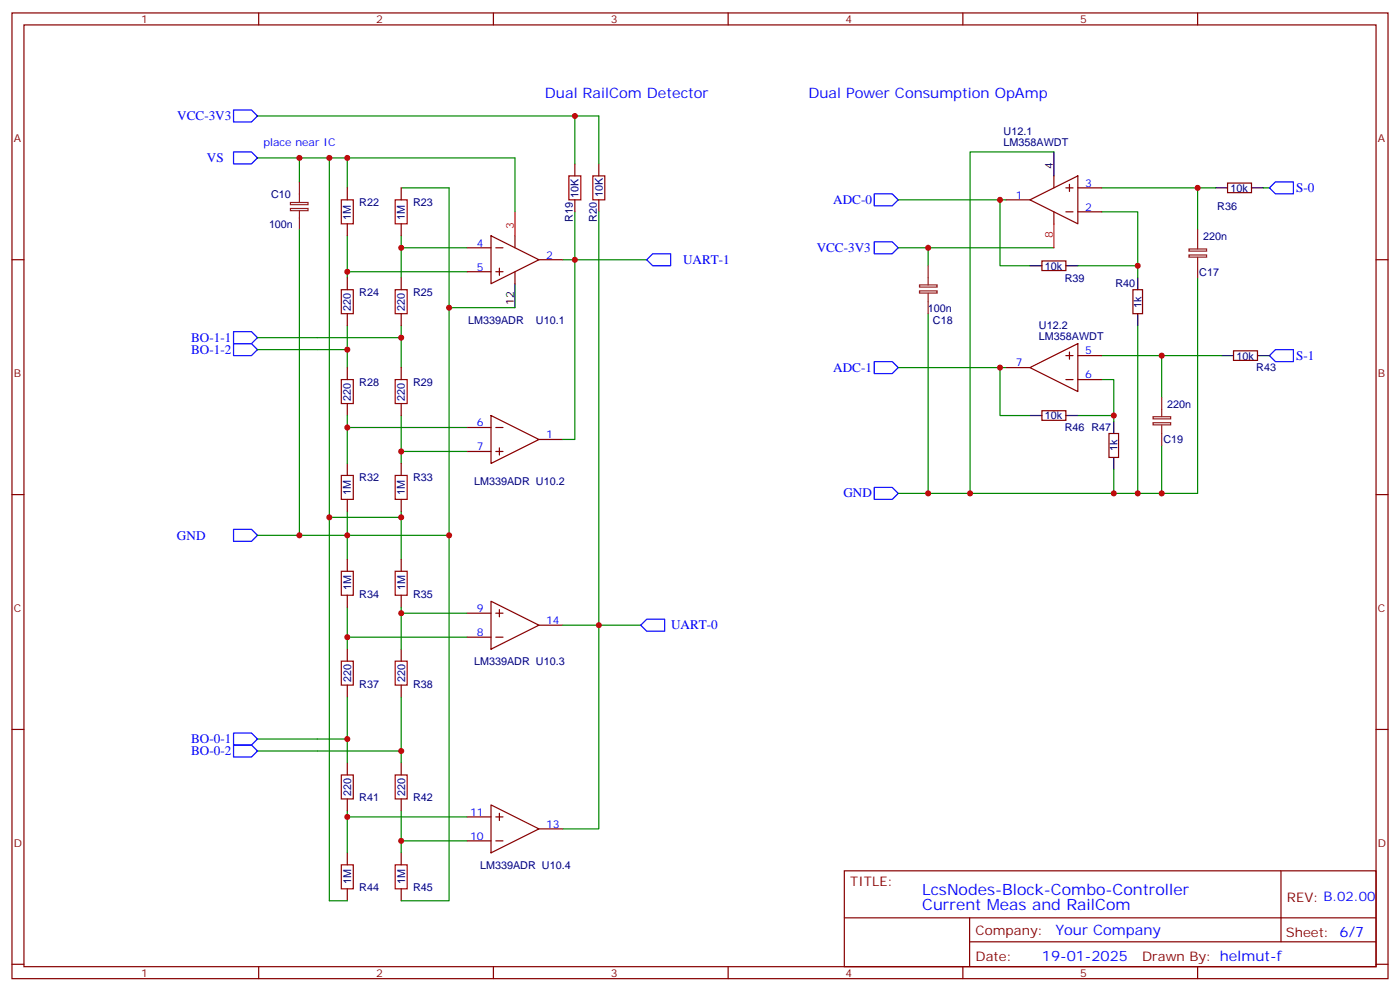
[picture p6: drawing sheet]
<svg xmlns="http://www.w3.org/2000/svg" width="412mm" height="292mm" viewBox="0 0 412 292" stroke-linecap="round" stroke-linejoin="round" font-family="sans-serif">
<g fill="none" stroke="#870000" stroke-width=".35">
<path d="M3.5 3.8h405.4v284.3h-405.4zM7.1 7.3h398.2v277.3h-398.2zM76.2 3.8v3.5M145.3 3.8v3.5M214.5 3.8v3.5M283.6 3.8v3.5M352.8 3.8v3.5M102.3 55.3v3.5M118.2 55.3v3.5M169.3 48.3v3.5M169.3 58.8v3.6M176.4 48.3v3.5"/>
<path d="M176.4 58.8v3.6M296.3 58.8h7.1M303.4 58.8l14.1-7v14.1zM310.4 51.8v3.5M314 55.3h2.1M315 54.3v2.1M317.5 55.3h7.1M361.6 53.9h7.1v2.8h-7.1zM3.5 76.5h3.6M102.3 65.9v3.5M118.2 65.9v3.5M137.6 73h7"/>
<path d="M144.6 69.4l14.1 7.1-14.1 7zM146 73h2.2M147.1 79v2.1M151.7 69.4v3.6M158.7 76.5h7.1M306.9 76.8h7.1v2.9h-7.1zM310.4 62.4v3.5M314 62.4h2.1M317.5 62.4h7.1M405.3 76.5h3.6M102.3 81.8v3.5M102.3 92.4v3.5"/>
<path d="M118.2 81.8v3.5M118.2 92.4v3.5M137.6 80h7M146 80h2.2M151.7 80v3.5M333.7 85.3h2.8v7.1h-2.8zM102.3 108.2v3.6M102.3 118.8v3.5M118.2 108.2v3.6M118.2 118.8v3.5M296.3 108.2h7.1M303.4 108.2l14.1-7v14.1z"/>
<path d="M314 111.8h2.1M314 104.7h2.1M315 103.6v2.2M317.5 111.8h7.1M317.5 104.7h7.1M363.4 103.3h7v2.8h-7zM102.3 136.5v3.5M118.2 136.5v3.5M137.6 125.9h7M137.6 132.9h7M144.6 122.3l14.1 7.1-14.1 7.1zM146 125.9h2.2"/>
<path d="M146 132.9h2.2M147.1 131.9v2.1M158.7 129.4h7.1M306.9 120.9h7.1v2.9h-7.1zM326.7 127.6h2.8v7.1h-2.8zM3.5 145.6h3.6M102.3 147v3.6M118.2 147v3.6M405.3 145.6h3.6M102.3 164.7v3.5M102.3 175.3v3.5M118.2 164.7v3.5"/>
<path d="M118.2 175.3v3.5M144.6 177l14.1 7.1-14.1 7zM147.1 179.5v2.1M102.3 191.1v3.6M118.2 191.1v3.6M137.6 187.6h7M137.6 180.6h7M146 187.6h2.2M146 180.6h2.2M158.7 184.1h7.1M3.5 214.8h3.6M102.3 201.7v3.5"/>
<path d="M118.2 201.7v3.5M405.3 214.8h3.6M102.3 224.6v3.6M102.3 235.2v3.6M118.2 224.6v3.6M118.2 235.2v3.6M144.6 237l14.1 7.1-14.1 7zM147.1 239.5v2.1M102.3 251.1v3.5M118.2 251.1v3.5M137.6 240.5h7M137.6 247.6h7"/>
<path d="M146 240.5h2.2M146 247.6h2.2M158.7 244.1h7.1M248.7 256.4h156.6v28.2h-156.6zM377.3 256.4v20.9M102.3 261.7v3.5M118.2 261.7v3.5M248.7 270.2h156.5M285.6 277.3h119.6M285.6 270.2v14.2M3.5 283.9h3.6M76.2 284.6v3.5"/>
<path d="M145.3 284.6v3.5M214.5 284.6v3.5M283.6 284.6v3.5M352.8 284.6v3.5M405.3 283.9h3.6"/>
</g>
<g fill="none" stroke="#008700" stroke-width=".35">
<path d="M75.8 34.1h100.6v14.2M169.3 34.1v14.2M75.8 46.5h75.9v15.9M88.2 46.5v7.1M97 46.5v105.8h21.2v-1.7M102.3 46.5v8.8M118.2 55.3h14.1v102.3h-30v-7M264.6 58.8h30v19.4h8.8M294.6 58.8h1.7M310.4 44.7h-24.6v100.6M324.6 55.3h33.5M352.8 55.3v12.4"/>
<path d="M372.2 55.3h1.7M88.2 67.7v89.9M102.3 69.4v12.4M118.2 73h19.4M118.2 69.4v12.4M165.8 76.5h24.7M169.3 62.4v67h-3.5M176.4 62.4v181.7h-10.6M264.6 73h45.8M273.4 73v5.2M324.6 62.4h10.5v15.8h-17.6M335.1 78.2v3.6"/>
<path d="M75.8 99.4h42.4M102.3 95.9v12.3M102.3 80h35.3M118.2 95.9v12.3M132.3 90.6h19.4M273.4 92.4v52.9M335.1 95.9v49.4M352.8 81.8v63.5h-88.2M75.8 102.9h26.5M264.6 108.2h30M296.3 108.2h-1.7v14.1h8.8M324.6 111.8h3.5v10.5h-10.6"/>
<path d="M324.6 104.7h35.2M342.2 104.7v12.4M102.3 122.3v14.2M102.3 125.9h35.3M118.2 122.3v14.2M118.2 132.9h19.4M328.1 122.3v1.8M328.1 138.2v7.1M342.2 131.2v14.1M75.8 157.6h26.5v7.1M97 152.3v112.9h5.3M118.2 152.3v12.4"/>
<path d="M132.3 157.6v107.6h-14.1M102.3 178.8v12.3M118.2 178.8v12.3M102.3 187.6h35.3M118.2 180.6h19.4M165.8 184.1h22.9M75.8 217.6h26.5M102.3 205.2v19.4M118.2 205.2v19.4M75.8 221.1h42.4M102.3 238.8v12.3M118.2 238.8v12.3"/>
<path d="M102.3 240.5h35.3M118.2 247.6h19.4"/>
</g>
<g fill="none" stroke="#00f" stroke-width=".35">
<path d="M68.8 32.4h5.3l1.7 1.7-1.7 1.8h-5.3zM68.8 44.7h5.3l1.7 1.8-1.7 1.8h-5.3zM257.5 57.1h5.3l1.8 1.7-1.8 1.8h-5.3zM375.7 53.6h5.3v3.5h-5.3l-1.8-1.8zM192.3 74.7h5.3v3.5h-5.3l-1.8-1.7zM257.5 71.2h5.3l1.8 1.8-1.8 1.7h-5.3zM68.8 97.6h5.3l1.7 1.8-1.7 1.8h-5.3zM68.8 101.2h5.3l1.7 1.7-1.7 1.8h-5.3zM257.5 106.5h5.3l1.8 1.7-1.8 1.8h-5.3zM375.7 102.9h5.3v3.6h-5.3l-1.8-1.8zM68.8 155.9h5.3l1.7 1.7-1.7 1.8h-5.3zM257.5 143.5h5.3l1.8 1.8-1.8 1.7h-5.3z"/>
<path d="M190.5 182.3h5.3v3.5h-5.3l-1.8-1.7zM68.8 219.4h5.3l1.7 1.7-1.7 1.8h-5.3zM68.8 215.8h5.3l1.7 1.8-1.7 1.8h-5.3z"/>
</g>
<g fill="none" stroke="#8c2424" stroke-width=".35">
<path d="M85.5 59.6h5.2v.7h-5.2zM88.2 53.6v5.9M85.5 61.4h5.2v.6h-5.2zM88.2 62v5.7M273.4 78.2v5.7M350.2 75.1h5.2v.6h-5.2zM350.2 73.3h5.2v.6h-5.2zM352.8 67.7v5.6M352.8 75.8v6M270.9 85.7h5.1v.6h-5.1zM270.9 83.9h5.1v.6h-5.1zM273.4 86.4v6"/>
<path d="M342.2 117.1v5.6M339.7 124.5h5.1v.6h-5.1zM339.7 122.7h5.1v.6h-5.1zM342.2 125.2v6"/>
</g>
<g fill="none" stroke="#000" stroke-width=".35">
<path d="M310.4 44.7v7.1M358.1 55.3h3.5M368.7 55.3h3.5M303.4 78.2h3.5M314 78.2h3.5M151.7 83.5v7.1M335.1 81.8v3.5M335.1 92.4v3.5M359.8 104.7h3.6M370.4 104.7h3.5M303.4 122.3h3.5M314 122.3h3.5"/>
<path d="M328.1 124.1v3.5M328.1 134.7v3.5"/>
</g>
<path d="M151.7 62.4v7M310.4 65.9v7.1" fill="none" stroke="#f00" stroke-width=".35"/>
<g fill="none" stroke="#a10000" stroke-width=".35">
<path d="M100.5 58.8h3.6v7.1h-3.6zM116.4 58.8h3.5v7.1h-3.5zM167.6 51.8h3.5v7h-3.5zM174.6 51.8h3.6v7h-3.6zM100.5 85.3h3.6v7.1h-3.6zM116.4 85.3h3.5v7.1h-3.5zM100.5 111.8h3.6v7h-3.6zM116.4 111.8h3.5v7h-3.5zM100.5 140h3.6v7h-3.6zM116.4 140h3.5v7h-3.5zM100.5 168.2h3.6v7.1h-3.6zM116.4 168.2h3.5v7.1h-3.5z"/>
<path d="M100.5 194.7h3.6v7h-3.6zM116.4 194.7h3.5v7h-3.5zM100.5 228.2h3.6v7h-3.6zM116.4 228.2h3.5v7h-3.5zM100.5 254.6h3.6v7.1h-3.6zM116.4 254.6h3.5v7.1h-3.5z"/>
</g>
<g fill="#c00">
<circle cx="352.8" cy="55.3" r=".88"/>
<circle cx="285.8" cy="145.3" r=".88"/>
<circle cx="273.4" cy="145.3" r=".88"/>
<circle cx="273.4" cy="73" r=".88"/>
<circle cx="294.6" cy="108.2" r=".88"/>
<circle cx="294.6" cy="58.8" r=".88"/>
<circle cx="342.2" cy="145.3" r=".88"/>
<circle cx="335.1" cy="78.2" r=".88"/>
<circle cx="335.1" cy="145.3" r=".88"/>
<circle cx="342.2" cy="104.7" r=".88"/>
<circle cx="328.1" cy="145.3" r=".88"/>
<circle cx="328.1" cy="122.3" r=".88"/>
<circle cx="102.3" cy="46.5" r=".88"/>
<circle cx="97" cy="46.5" r=".88"/>
<circle cx="132.3" cy="90.6" r=".88"/>
<circle cx="118.2" cy="152.3" r=".88"/>
<circle cx="118.2" cy="247.6" r=".88"/>
<circle cx="132.3" cy="157.6" r=".88"/>
<circle cx="102.3" cy="240.5" r=".88"/>
<circle cx="102.3" cy="187.6" r=".88"/>
<circle cx="118.2" cy="180.6" r=".88"/>
<circle cx="102.3" cy="157.6" r=".88"/>
<circle cx="102.3" cy="125.9" r=".88"/>
<circle cx="102.3" cy="102.9" r=".88"/>
<circle cx="118.2" cy="132.9" r=".88"/>
<circle cx="118.2" cy="73" r=".88"/>
<circle cx="102.3" cy="80" r=".88"/>
<circle cx="118.2" cy="221.1" r=".88"/>
<circle cx="102.3" cy="217.6" r=".88"/>
<circle cx="97" cy="152.3" r=".88"/>
<circle cx="176.4" cy="184.1" r=".88"/>
<circle cx="118.2" cy="99.4" r=".88"/>
<circle cx="88.2" cy="46.5" r=".88"/>
<circle cx="88.2" cy="157.6" r=".88"/>
<circle cx="169.3" cy="76.5" r=".88"/>
<circle cx="169.3" cy="34.1" r=".88"/>
</g>
<g font-size="4.6" fill="#00f">
<text x="271.6" y="263.5">LcsNodes-Block-Combo-Controller</text>
<text x="271.6" y="268">Current Meas and RailCom</text>
</g>
<g font-size="4.2" fill="#00f">
<text x="160.5" y="28.9">Dual RailCom Detector</text>
<text x="238.1" y="28.9">Dual Power Consumption OpAmp</text>
<text x="310.9" y="275.2">Your Company</text>
<text x="306.9" y="282.9">19-01-2025</text>
</g>
<g font-size="3.9" fill="#00f">
<text x="52.2" y="35.4">VCC-3V3</text>
<text x="61" y="47.8">VS</text>
<text x="381.8" y="56.6">S-0</text>
<text x="245.5" y="60.1">ADC-0</text>
<text x="201.2" y="77.7">UART-1</text>
<text x="240.6" y="74.2">VCC-3V3</text>
<text x="56.3" y="100.7">BO-1-1</text>
<text x="56.3" y="104.2">BO-1-2</text>
<text x="381.8" y="106">S-1</text>
<text x="245.5" y="109.5">ADC-1</text>
<text x="248.4" y="146.4">GND</text>
<text x="52.1" y="158.9">GND</text>
<text x="197.7" y="185.3">UART-0</text>
<text x="56.3" y="218.9">BO-0-1</text>
<text x="56.3" y="222.4">BO-0-2</text>
</g>
<g font-size="3.9" fill="#800">
<text x="250.5" y="261">TITLE:</text>
<text x="379.1" y="265.7">REV: B.02.00</text>
<text x="287.4" y="275.2">Company:</text>
<text x="378.7" y="275.8">Sheet: 6/7</text>
<text x="287.4" y="282.9">Date:</text>
<text x="336.4" y="282.9">Drawn By: helmut-f</text>
</g>
<g font-size="3.2" fill="#800">
<text x="41.6" y="6.8">1</text>
<text x="110.8" y="6.8">2</text>
<text x="179.9" y="6.8">3</text>
<text x="249.1" y="6.8">4</text>
<text x="318.2" y="6.8">5</text>
<text x="4.1" y="41.9">A</text>
<text x="405.9" y="41.9">A</text>
<text x="4.1" y="111.1">B</text>
<text x="405.9" y="111.1">B</text>
<text x="4.1" y="180.2">C</text>
<text x="405.9" y="180.2">C</text>
<text x="4.1" y="249.3">D</text>
<text x="405.9" y="249.3">D</text>
<text x="41.6" y="287.6">1</text>
<text x="110.8" y="287.6">2</text>
<text x="179.9" y="287.6">3</text>
<text x="249.1" y="287.6">4</text>
<text x="318.2" y="287.6">5</text>
</g>
<g font-size="3.2" fill="#000080">
<text x="295.6" y="39.7">U12.1</text>
<text x="295.6" y="43">LM358AWDT</text>
<text x="79.9" y="58.2">C10</text>
<text x="170.4" y="58.2" transform="rotate(-90 170.4 58.2)">10K</text>
<text x="177.5" y="58" transform="rotate(-90 177.5 58)">10K</text>
<text x="362.5" y="56.5">10k</text>
<text x="103.4" y="64.7" transform="rotate(-90 103.4 64.7)">1M</text>
<text x="105.8" y="60.6">R22</text>
<text x="119.3" y="64.7" transform="rotate(-90 119.3 64.7)">1M</text>
<text x="121.7" y="60.6">R23</text>
<text x="168.7" y="65.4" transform="rotate(-90 168.7 65.4)">R19</text>
<text x="175.8" y="65.4" transform="rotate(-90 175.8 65.4)">R20</text>
<text x="358.6" y="61.8">R36</text>
<text x="79.2" y="67">100n</text>
<text x="354.4" y="70.6">220n</text>
<text x="307.8" y="79.4">10k</text>
<text x="313.6" y="82.9">R39</text>
<text x="353.3" y="81.2">C17</text>
<text x="105.8" y="87.1">R24</text>
<text x="121.7" y="87.1">R25</text>
<text x="328.6" y="84.6">R40</text>
<text x="103.4" y="91.6" transform="rotate(-90 103.4 91.6)">220</text>
<text x="119.3" y="91.6" transform="rotate(-90 119.3 91.6)">220</text>
<text x="137.9" y="95.3">LM339ADR</text>
<text x="157.9" y="95.3">U10.1</text>
<text x="273.3" y="91.7">100n</text>
<text x="274.8" y="95.3">C18</text>
<text x="336.2" y="90.6" transform="rotate(-90 336.2 90.6)">1k</text>
<text x="306.1" y="100.1">LM358AWDT</text>
<text x="306.1" y="96.9">U12.2</text>
<text x="364.2" y="105.9">10k</text>
<text x="105.8" y="113.5">R28</text>
<text x="121.7" y="113.5">R29</text>
<text x="370.1" y="109.4">R43</text>
<text x="103.4" y="118" transform="rotate(-90 103.4 118)">220</text>
<text x="119.3" y="118" transform="rotate(-90 119.3 118)">220</text>
<text x="307.8" y="123.4">10k</text>
<text x="343.8" y="120">220n</text>
<text x="313.6" y="127">R46 R47</text>
<text x="342.7" y="130.5">C19</text>
<text x="329.2" y="132.9" transform="rotate(-90 329.2 132.9)">1k</text>
<text x="105.8" y="141.7">R32</text>
<text x="121.7" y="141.7">R33</text>
<text x="139.7" y="142.9">LM339ADR U10.2</text>
<text x="103.4" y="145.8" transform="rotate(-90 103.4 145.8)">1M</text>
<text x="119.3" y="145.8" transform="rotate(-90 119.3 145.8)">1M</text>
<text x="103.5" y="173.9" transform="rotate(-90 103.5 173.9)">1M</text>
<text x="119.3" y="173.9" transform="rotate(-90 119.3 173.9)">1M</text>
<text x="105.8" y="176">R34</text>
<text x="121.7" y="176">R35</text>
<text x="139.7" y="195.8">LM339ADR U10.3</text>
<text x="103.5" y="200.7" transform="rotate(-90 103.5 200.7)">220</text>
<text x="105.8" y="202.4">R37</text>
<text x="119.3" y="200.7" transform="rotate(-90 119.3 200.7)">220</text>
<text x="121.7" y="202.4">R38</text>
<text x="103.5" y="234.3" transform="rotate(-90 103.5 234.3)">220</text>
<text x="105.8" y="235.9">R41</text>
<text x="119.3" y="234.3" transform="rotate(-90 119.3 234.3)">220</text>
<text x="121.7" y="235.9">R42</text>
<text x="141.4" y="255.8">LM339ADR U10.4</text>
<text x="103.5" y="260.3" transform="rotate(-90 103.5 260.3)">1M</text>
<text x="105.8" y="262.4">R44</text>
<text x="119.3" y="260.3" transform="rotate(-90 119.3 260.3)">1M</text>
<text x="121.7" y="262.4">R45</text>
</g>
<g font-size="3.2" fill="#00f">
<text x="77.6" y="43">place near IC</text>
<text x="299.3" y="58.5">1</text>
<text x="319.6" y="55">3</text>
<text x="319.6" y="62">2</text>
<text x="140.5" y="72.6">4</text>
<text x="160.9" y="76.1">2</text>
<text x="140.5" y="79.7">5</text>
<text x="299.3" y="107.9">7</text>
<text x="319.6" y="104.4">5</text>
<text x="319.6" y="111.4">6</text>
<text x="140.5" y="125.5">6</text>
<text x="160.9" y="129">1</text>
<text x="140.5" y="132.6">7</text>
<text x="140.5" y="180.2">9</text>
<text x="160.9" y="183.7">14</text>
<text x="140.5" y="187.3">8</text>
<text x="138.5" y="240.2">11</text>
<text x="160.9" y="243.7">13</text>
<text x="138.5" y="247.2">10</text>
</g>
<g font-size="3.2">
<text x="310.1" y="49.7" transform="rotate(-90 310.1 49.7)">4</text>
<text x="151.3" y="89.7" transform="rotate(-90 151.3 89.7)">12</text>
</g>
<g font-size="3.2" fill="#f00">
<text x="151.3" y="67.3" transform="rotate(-90 151.3 67.3)">3</text>
<text x="310.1" y="70" transform="rotate(-90 310.1 70)">8</text>
</g>
</svg>
